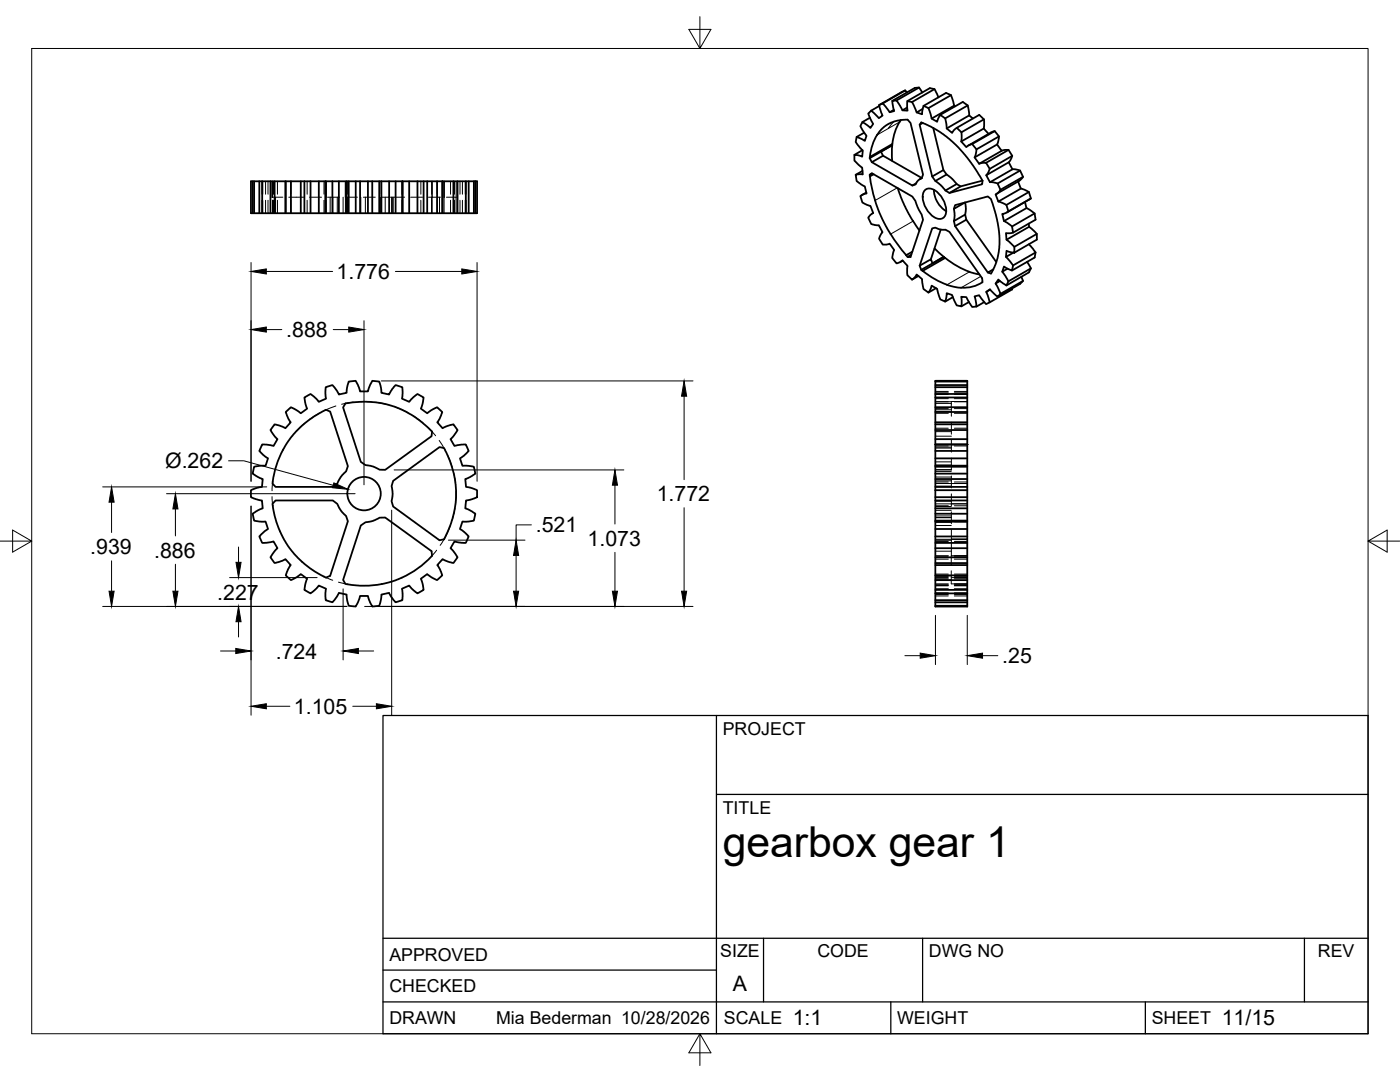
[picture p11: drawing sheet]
<svg xmlns="http://www.w3.org/2000/svg" width="279mm" height="216mm" viewBox="0 0 279 216" stroke-linecap="round" stroke-linejoin="round" font-family="sans-serif">
<!-- layer: Visible -->
<g fill="none" stroke="#000" stroke-width=".36">
<path d="M180.7 18l-4.5 2.6M181 18.4l-.3-.4-5.3 3M183.4 17.5l-4.5 2.5M184.1 18.5l-.7-1h-.8l-4.5 2.6M186.5 17.8l-4.5 2.6M187.3 19.4l-.8-1.6-.9-.2-4.5 2.6M189.8 19l-4.5 2.6M50.1 36.2h45.1v6.3h-45.1zM50.4 36.2v6.3M50.7 36.2v6.3M51.8 36.2v6.3M52.3 36.2v6.3"/>
<path d="M54 36.2v6.3M54.8 36.2v6.3M57 36.2v6.3M58.1 36.2v6.3M60 36.2v6.3M60.7 36.2v6.3M62 36.2v6.3M63.6 36.2v6.3M64.9 36.2v6.3M65 36.2v6.3M66.3 36.2v6.3M67.6 36.2v6.3"/>
<path d="M69.2 36.2v6.3M69.6 36.2v6.3M71 36.2v6.3M71.9 36.2v6.3M73.4 36.2v6.3M74.3 36.2v6.3M75.7 36.2v6.3M76.1 36.2v6.3M77.7 36.2v6.3M79 36.2v6.3M80.3 36.2v6.3M81.7 36.2v6.3"/>
<path d="M83.3 36.2v6.3M84.5 36.2v6.3M85.3 36.2v6.3M87.2 36.2v6.3M88.3 36.2v6.3M90.5 36.2v6.3M91.3 36.2v6.3M93 36.2v6.3M93.5 36.2v6.3M94.6 36.2v6.3M94.9 36.2v6.3M172.1 30l-1.6 .9"/>
<path d="M172.1 34.1l-1.3 .8M172.5 26.5l-1.5 .8M172.9 38.4l-.9 .5M173.3 22.7l.6-.6 1.5 1.5 .7-.5-.7-2.1 .8-.4 1.3 1.8 1-.2-.4-2.1 .8-.1 1.2 2 1 .1v-1.9l.9 .2 .9 2 1.1 .4 .3-1.7 1 .5 .6 2.1 1.1 .6 .6-1.4 1 .7 .3 2 1.1 .9 .4-.5 .5-.5 1 .9-.1 1.8 1 1.2 .5-.4 .7-.3 .9 1.1-.4 1.6 .9 1.3 1.4-.2 .7 1.2-.7 1.3 .8 1.4 1.5 .2 .6 1.3-.5 .5-.5 .4 .5 1.4 1.7 .7 .4 1.3-1.3 .5 .4 1.4 1.6 1.1 .2 1.2-1.4 .1 .1 1.3 1.5 1.5v1.1l-1.5-.4-.1 1.3 1.4 1.7-.2 1-1.6-.8-.4 1 1.3 1.9-.4 .9-1.7-1.2-.5 .8 1 2-.6 .6-1.5-1.5-.8 .6 .7 2-.7 .4-1.4-1.8-.9 .2 .4 2.1-.9 .1-1.2-2-1-.1 .1 1.9-1-.2-.9-2-1.1-.4-.3 1.7-1-.5-.6-2.1-1.1-.6-.6 1.4-1-.7-.3-2-1.1-.9-.4 .6-.5 .4-.9-.9v-1.8l-1-1.2-.5 .4-.7 .3-.8-1.1 .4-1.6-1-1.3-1.3 .2-.8-1.2 .7-1.3-.7-1.4-1.5-.2-.6-1.3 1-.9-.6-1.4-1.6-.7-.4-1.3 1.2-.5-.3-1.4-1.6-1.1-.2-1.2 1.4-.1-.1-1.3-1.6-1.5v-1.1l1.6 .4 .1-1.3-1.4-1.7 .2-1 1.6 .8 .3-1-1.2-1.9 .4-.8 1.6 1.1 .6-.8zM173.6 23.5l-1.5 .9M173.6 35.2l.3 2 .8 2.8M174 32.4l2.2-1.3 7.8 4.4-.4 .3M174 34.6l-.4 .3M174.3 34.8l-.7 .4v-.3l.4-.3 8.1 4.6 .6 .9 .4 1.2 .8 1.5 .3 1-2.5 7.5h-.6l.8-.5M175 26.9l1.4-1.5 .7-.6 1.3-.5 1.5-.4h1.2l.6 .6 2.5 10.3-.3 .8-.7 .5-.5 .7-.6 .2-8.1-4.6-.4-.8v-.3l4.5-2.6M175.1 26.9l-1.1 2.3-.4 2.1M175.5 21.1l-1.6 1"/>
<path d="M175.8 30.3l.4 .8M178.1 29l-.1 3.1M178.1 28.7v.3l-4.5 2.6M178.4 21.9l-.9 .5M179.2 37.5l1.2 3.4 1.8 3.2M179.5 24.3l-1 2.3-.4 2.1M179.8 24l-.3 .3M181 21.5l-.9 .5M182.8 36.6l-.7 .4M183.9 24.4l3.3 1.7 3.1 2.4 2.8 3.1 2.5 3.6a1.95 1.95 0 0 1 .4 1.6l-6.5 1.7-.8-.5-1-1.1-1-.8-.7-.9-2.5-10.3zM184.1 21.7l-1.2 .7M184.1 24.5l-.6 .4"/>
<path d="M184.3 21.1l4.5-2.6 1 .5 .6 2.1 .2 .1M184.7 37.9a2.17 2.17 0 0 1 2.8 .9 4.4 4.4 0 0 1 1.1 4.3 1.37 1.37 0 0 1-2.1 .3 5 5 0 0 1-2.3-4.7zM186.2 25.5l2.1 8.4M186.4 37.9a5.2 5.2 0 0 0 2.4 4.2M186.7 36.1l2.2-1.3 1.2 .9 .8 1M187.6 22.9l4.6-2.6 .9 .7 .3 2 .8 .6M188.9 34.8l-.6-.9-2.3 1.3M190.4 21.1l-4.5 2.6M190.9 25.5l4.5-2.6 1 .9-.1 1.9 1 1M191.7 37.2l-.8-.5-2.2 1.3M193.1 21l-4.5 2.6M193.3 29l4.5-2.6 .7-.2 .9 1-.4 1.6 .9 1.3 1.4-.2 .7 1.2-.7 1.3 .8 1.4 1.5 .2 .6 1.3-.9 .8-4.5 2.6"/>
<path d="M193.4 23l-4.5 2.6M196.1 36l-4.4 1.2-2.2 1.3M196.3 25.7l-4.5 2.5M196.4 23.8l-4.5 2.6M198.5 26.2l-4.5 2.5M199 28.8l-4.5 2.6M199.4 27.2l-4.5 2.6M199.9 30.1l-4.5 2.6M201.3 29.9l-4.5 2.6M201.3 32.4l-4.5 2.6M202 31.1l-4.5 2.6M202.1 33.8l-4.5 2.6"/>
<path d="M203.2 36.2l.5 1.4 1.6 .7 .4 1.3-4.8 2.8M203.6 34l-4.5 2.6M203.7 37.6l-4.5 2.6M204.2 35.3l-4.5 2.6M205.3 38.3l-4.4 2.6M205.7 39.6l-4.4 2.6M174.3 42.5l-.2 .1M174.6 40l1 2.6 .8 1.9a33.4 33.4 0 0 0 4.5 6.4M180.1 52l-.4 .3M182.1 50.2l-1.3 .7 .3 .4M182.2 44.1l1.3 1.9M183.3 55.1l-1.3 .7"/>
<path d="M184.1 54a13.1 13.1 0 0 0 7.7 3.4M186.5 49.6l1.8 1.6M186.8 57.5l-1.5 .9M187.7 45.8l-1.9 5.9M188.3 51.2l.3 .3-4.5 2.6-.2-.3-.4-.8 2.5-7.4 .7-.2 1 .4h1l.8 .5 6.5 9.2 .1 .8a6.8 6.8 0 0 1-4.3 1.1M188.3 51.2l-2.2 1.4-.3-.9-2.3 1.3M188.3 51.3l-4.4 2.5M188.6 51.5a13.8 13.8 0 0 0 6.9 3.3M190.2 59.3l-1.6 .9M190.4 44.1l2.2-1.3 .2 1-2.2 1.3M192.6 40.4l-2.2 1.3M192.6 40.4l.2 1.2-.2 1.2"/>
<path d="M192.8 43.8l6 8.5M197.6 57.8l-.8 .5M198.2 53.7l-1.1 .7 .7 .2 .9-1.9 .6-2.4 .2-2.7-.4-3.2-1-3.8a2.27 2.27 0 0 0-1-1.4l-6.5 1.7-.2 .8 .1 1.2-.1 1.2 .2 1 6.5 9.3M199.6 56.1l-.9 .5M201.1 53.6l-1.1 .6M202 57.6v.1l-4.5 2.6M202.3 50.4l-1.5 .9M203.8 55.2l.4 .8-.6 .6-4.5 2.6M204.2 56l-4.5 2.6M204.6 40.3l.3 1.2 1.6 1.1 .2 1.2-4.5 2.6M204.9 41.5l-4.5 2.6M205 52.2l.7 1.4-.4 .8-4.4 2.6"/>
<path d="M205.3 44.6l.1 .7M205.3 48.7l1.4 1.7-.2 1-4.5 2.6M205.4 45.3l1.5 1.4v1.1l-4.5 2.6M205.4 45.3l-4.5 2.5M205.7 53.6l-4.4 2.5M206.5 42.6l-4.5 2.6M206.7 50.4l-4.5 2.6M206.9 46.7l-4.5 2.6M186.7 79.3h6.3M186.7 78.6h6.3M186.7 77.3h6.3M186.7 76.8h6.3"/>
<path d="M186.7 76.1h6.3M193.4 60.3l-1.5 .8M196.4 60.3l-1.5 .9M55 99.9h11.4l.9 .6 .8 1.5 1 1 .3 1-3.5 10.9-.8 .4a18.2 18.2 0 0 1-10.7-14.8zM57 82.2l1.1-.9 1.9 1.2 1.3-1-.3-.9-.3-1.3 1.3-.7 1.6 1.6 1.5-.7-.1-2.2 1.3-.5 .8 1 .5 .9 1.6-.3 .1-1.2 .3-1.1 1.4-.1 .9 2.1h1.5l.9-2.1 1.4 .1 .3 1.2 .1 1.1 1.6 .3 .6-1.1 .7-.8 1.3 .5-.1 2.2 1.5 .7 1.6-1.6 1.2 .7-.2 1.3-.3 .9 1.3 1 .8-.6 1.1-.6 1.1 .9-.5 1.2-.5 .9 1 1.1 1-.4 1.2-.3 .8 1.1-1.4 1.8 .8 1.4 2.3-.3 .5 1.3-.9 .9-.8 .6 .5 1.4 2.3 .2 .3 1.4-2 1.1 .1 1.6 1 .1 1.2 .5v1.4l-1.2 .5-1 .2-.1 1.5 2 1.1-.3 1.4-2.3 .2-.5 1.5 1.7 1.4-.5 1.3-2.3-.3-.8 1.4 1.4 1.8-.8 1.2-1.1-.3-1.1-.5-1 1.2 .6 .9 .4 1.1-1.1 1-1.1-.6-.8-.6-1.3 .9 .3 .9 .2 1.3-1.2 .7-1.6-1.6-1.5 .7 .1 2.3-1.3 .4-.9-1-.4-.9-1.6 .3-.1 1-.3 1.3-1.4 .1-.9-2.1h-1.5l-.9 2.1-1.4-.1-.3-1.1-.1-1.2-1.6-.3-.5 .9-.8 1-1.3-.4-.1-1.5 .2-.8-1.5-.7-1.6 1.6-1.3-.7 .3-1.3 .3-.9-1.3-.9-.8 .6-1.1 .6-1.1-1 .4-1.1 .6-.9-1-1.2-.7 .3-1.5 .5-.8-1.2 1.4-1.8-.8-1.4-2.3 .3-.5-1.3 1.7-1.4-.5-1.5-2.3-.2-.3-1.4 2-1.1-.1-1.5-2.2-.7v-1.4l1.2-.5 1-.1 .1-1.6-2-1.1 .3-1.4 2.3-.2 .5-1.4-1-.7-.7-.8 .5-1.3 2.3 .3 .8-1.4-1.4-1.8 .8-1.1 1.5 .4 .7 .3 1-1.1-.5-.9zM59.3 85.9l2.1-1.9 2.4-1.6 1.3-.6 .8 .3 3.5 10.9-.3 1.1-1 1-.8 1.4-.9 .7h-11.4l-.6-.7a17.7 17.7 0 0 1 4.9-10.6zM68.9 80.5l3.8-.3a18.1 18.1 0 0 1 13.5 5.9l-.1 .9-9.2 6.7h-1.1l-1.3-.6-1.6-.3-.9-.6-3.5-10.9zM78.5 95.9l9.2-6.7 .9 .2 1.4 3.1a18.2 18.2 0 0 1-1.4 15.1l-.9 .2-9.2-6.7-.4-1.1 .3-1.4-.3-1.6zM186.7 88.7v-12.7h6.3v12.7M186.7 88.7v9.1M186.7 97.2h6.3M186.7 95.6h6.3"/>
<path d="M186.7 94.5h6.3M186.7 93.1h6.3M186.7 91.5h6.3M186.7 90h6.3M186.7 88.7h6.3M186.7 87.6h6.3M186.7 85.8h6.3M186.7 84.7h6.3M186.7 84.3h6.3M186.7 82.2h6.3M186.7 81.3h6.3M186.7 99.9h6.3"/>
<path d="M186.7 99.2h6.3M186.7 97.8h6.3M186.7 92.9h6.3M193 97.2v23.8h-6.3v-23.2M193 88.7v8.5M72 104.9l.9-.7 1.6-.3 1.3-.6h1.1l9.2 6.7 .1 .9a18.4 18.4 0 0 1-17.3 5.6l-.4-.8zM186.7 119.8h6.3M186.7 118.4h6.3M186.7 117.7h6.3M186.7 115.8h6.3M186.7 114.8h6.3M186.7 112.8h6.3"/>
<path d="M186.7 112.4h6.3M186.7 111.2h6.3M186.7 109.4h6.3M186.7 108.3h6.3M186.7 107h6.3M186.7 105.6h6.3M186.7 103.9h6.3M186.7 102.5h6.3M186.7 101.4h6.3M186.7 104.1h6.3M186.7 120.9h6.3M186.7 120.2h6.3"/>
<circle cx="72.7" cy="98.5" r="3.3"/>
</g>
<!-- layer: Hidden -->
<g fill="none" stroke="#000" stroke-width=".2">
<path d="M52.3 36.2v2.6M52.3 40v2.5M52.4 36.2v2.6M52.4 40v2.5M53 36.2v2.6M53 40v2.5M53.5 36.2v2.6M53.5 40v2.5M54.3 36.2v3.2l.1-.1M54.4 39.3v-3.1v3.2M54.4 39.3h.6v3.2M54.4 36.2v2.6"/>
<path d="M54.4 40v2.5M54.6 36.2v2.6M54.6 40v2.5M55 39.3h1.5M55.4 36.2v2.6M55.4 40v2.5M57.6 39.3h3M58 36.2v2.6M58 40v2.5M61.3 36.2v2.6M61.3 40v2.5M61.8 39.3h2.4"/>
<path d="M64.7 36.2v2.6M64.7 40v2.5M64.9 36.2v2.6M64.9 40v2.5M65.1 36.2v6.3M65.1 36.2v3.2M65.4 39.3h2.4M65.9 39.3v3.2M66.4 39.3v3.2M67.3 39.3v3.2M68.5 39.3v3.2M68.9 36.2v3.2"/>
<path d="M68.9 39.3h2.4M68.9 36.2v6.3M69.1 39.3v3.2M69.2 36.2v2.6M69.2 40v2.5M69.3 36.2v2.6M69.3 39.4v3.1M69.4 39.3v3.2M72 39.3v3.2M72.5 39.3h2.4M72.9 39.3v3.2M75.8 39.3v3.2"/>
<path d="M76 39.4v3.1M76.1 39.3h4.7M76.1 36.2v2.6M76.1 40v2.5M76.9 39.3v3.2M78.1 39.3v3.2M78.4 39.4v3.1M78.5 39.3v3.2M80.2 36.2v2.6M80.2 40v2.5M80.3 36.2v2.6M80.3 40v2.5"/>
<path d="M82 39.3h2.3M84 36.2v2.6M84 40v2.5M85.5 39.3h2.4M86.1 39.3v3.2M86.1 36.2v2.6M86.1 40v2.5M86.2 36.2v6.3M87.3 36.2v2.6M87.3 40v2.5M87.7 39.3v3.2M88.6 36.2v6.3"/>
<path d="M88.6 36.2v3.2M89.9 36.2v2.6M89.9 40v2.5M90.7 36.2v2.6M90.7 40v2.5M91 39.4v3.1M91 36.2v3.2l-1.9-.1M91.8 36.2v2.6M91.8 40v2.5M92.3 36.2v2.6M92.3 40v2.5M92.9 36.2v2.6"/>
<path d="M92.9 40v2.5M93 36.2v2.6M93 40v2.5M186.7 79.5h2.6M186.7 78.7h2.6M186.7 78.4h2.6M186.7 78.1h2.6M190.5 79.5h2.5M190.5 78.7h2.5M190.5 78.4h2.5M190.5 78.1h2.5M54.3 99.1l.1 1.4"/>
<path d="M54.4 96.5l-.1 1.4M60.8 84.4l-1.7 1.7M63.8 82.4l-2.1 1.3M67 81l-2.2 .9M70.5 80.2l-2.3 .5M71.7 80.1l2.4 .1M75.3 80.3l2.3 .5M78.8 81.2l2.7 1.2M82.5 83l1.9 1.4M85.3 85.2l1.6 1.8M87.7 87.9l1.2 2M89.4 91l.9 2.2"/>
<path d="M90.6 94.4l.3 2.3M91 97.9l-.1 2.4M186.7 88.7h.1M186.7 96.5h6.3M186.7 86.1h3.2M186.7 80.5h3.1M186.7 81.8h3.1M186.7 97h3.2M186.7 95.9h3.2M186.7 89.2h3.2M186.7 89.4h3.2M186.7 99.9h3.1"/>
<path d="M186.7 87h3.2M186.7 93.7h3.2M186.7 92.8h3.1M186.7 92.2h3.1M186.7 81.3h3.1M186.7 82.1h3.1M186.7 93h3.1M186.7 94.1h3.1M186.7 97.2h3.1M186.7 96.2h2.6M186.7 92.9h2.6M186.7 89h2.6"/>
<path d="M186.7 85.4h2.6M186.7 82.5h2.6M186.7 81.5h2.6M186.7 95.2h3.1M189.8 80.2h-3.1M189.9 84.2v2.4M189.9 87.8v2.4M189.9 91.4v2.4M189.9 95v2.4M189.9 98.6v2.3M190.5 96.2h2.5M190.5 92.9h2.5"/>
<path d="M190.5 89h2.5M190.5 85.4h2.5M190.5 82.5h2.5M190.5 81.5h2.5M190.5 80.2h2.5M193 80.1h-3.2l.1 3M193 88.7h.1M65.1 115.3l1.3 .5M67.5 116.2l1.4 .3M87.1 109.8l-.9 1.1M88.6 107.6l-.8 1.2M89.9 104.9l-1.3 2.7"/>
<path d="M90.8 101.5l-.6 2.3M186.7 107.6h6.3h-3.1v3.3h3.1h-2.5M186.7 115.7h3.1v.8h3.2M186.7 116.5h2.6M186.7 115.3h2.6M186.7 107.8h3.2M186.7 114.9h3.1M186.7 101.1h3.2M186.7 100h3.2M186.7 116.6h2.6M186.7 104.9h3.1M186.7 104.2h3.1"/>
<path d="M186.7 103.3h3.2M186.7 110h3.2M186.7 110.9h2.6M186.7 111h2.6M186.7 100.9h2.6M186.7 103h3.1M186.7 104h3.1M186.7 115.1h2.6M186.7 118.9h2.6M186.7 118.6h2.6M186.7 118.3h2.6M186.7 117.5h2.6"/>
<path d="M186.7 116.8h2.6M186.7 115.5h2.6M186.7 114.6h2.6M186.7 111.6h2.6M186.7 108h2.6M186.7 104.1h2.6M186.7 101.8h3.1M186.7 116.9h2.6M189.8 115.3h3.2M189.8 110.9v1.8M189.8 113.9v1.8M189.9 102.1v2.4"/>
<path d="M189.9 105.7v1.9M189.9 107.6h3.1M189.9 107.6h.1M190.5 116.6h2.5M190.5 111h2.5M190.5 100.9h2.5M190.5 115.1h2.5M190.5 118.9h2.5M190.5 118.6h2.5M190.5 118.3h2.5M190.5 117.5h2.5M190.5 116.8h2.5"/>
<path d="M190.5 115.5h2.5M190.5 114.6h2.5M190.5 111.6h2.5M190.5 108h2.5M190.5 104.1h2.5M190.5 116.9h2.5M193 100.5h-6.3"/>
</g>
<!-- layer: Visible Narrow -->
<path d="M177.3 25.6l-2.3 1.3M178.4 24.3l-1.1 1.3 2.2-1.3M179 37.5l-4.4 2.5M182.2 44.1l-4.5 2.6M193.5 54.3l-4.5 2.5M195.7 55.1l-3.9 2.3" fill="none" stroke="#000" stroke-width=".2"/>
<!-- layer: Border -->
<path d="M6.3 9.7h266.7v196.6h-266.7zM139.7 3.3v6.4l2.2-3.8h-4.4l2.2 3.8M0 108h6.3l-3.8-2.2v4.4l3.8-2.2M273 108l3.8 2.2v-4.4l-3.8 2.2h6.4M139.7 206.3l-2.2 3.8h4.4l-2.2-3.8v6.3" fill="none" stroke="#000" stroke-width=".2"/>
<!-- layer: Titleblock -->
<path d="M76.4 142.8h196.6v63.5h-196.6zM143 158.5h130M143 142.8v63.5M76.4 199.9h196.6M76.4 193.6h66.6M76.4 187.2h196.6M152.4 187.2v12.7M177.8 199.9v6.4M184.1 187.2v12.7M228.6 199.9v6.4M260.3 187.2v12.7" fill="none" stroke="#000" stroke-width=".25"/>
<!-- layer: FD_Dimensions -->
<g fill="none" stroke="#000" stroke-width=".2">
<path d="M50.1 52.4v43.6M53.1 54.2h13.3M78.9 54.2h13.3M95.2 52.4v43.6M53.1 65.8h3.1M66.5 65.8h3.1M72.6 64v32.7M76.1 76h62.2M136.5 79.1v16.6M20.5 97.2h32.7M33.2 98.5h37.7M45.6 91.9h3.1l17.8 4.9"/>
<path d="M78.7 93.8h45.8M122.7 96.8v7.8M22.3 100.2v6.1M22.3 111.9v6.1M35 101.6v5.3M35 112.6v5.4M45.8 115.3h17.5M47.6 109.2v3M50.1 101v41.7M68.5 117.5v14.2M78.2 101.8v40.9M89.5 107.8h15.3"/>
<path d="M103 110.8v7.2M106 104.7h-3v3.1M122.7 110.2v7.8M136.5 101.3v16.7M20.5 121h48.7M44 129.9h3.1M47.6 124.1v3M71.5 129.9h3.1M72.8 121h65.5M180.6 130.8h3M186.7 122.8v9.8M193 122.8v9.8"/>
<path d="M196.1 130.8h3M53.1 140.9h4.7M70.4 140.9h4.7"/>
</g>
<g fill="#000" stroke="#000" stroke-width=".2">
<path d="M50.1 54.2l3-.5v1zM92.2 53.7l3 .5-3 .5zM50.1 65.8l3-.5v1zM69.6 65.3l3 .5-3 .5zM136.5 76l.5 3.1h-1zM66.6 96.4l2.8 1.2-3-.3zM122.7 93.8l.5 3h-1zM21.8 118h1l-.5 3zM22.3 97.2l.5 3h-1zM34.5 118h1l-.5 3zM35 98.5l.5 3.1h-1zM47.1 112.2h1l-.5 3.1z"/>
<path d="M102.5 118h1l-.5 3zM103 107.8l.5 3h-1zM122.2 118h1l-.5 3zM136 118h1l-.5 3zM47.1 129.4l3 .5-3 .5zM47.6 121l.5 3.1h-1zM68.5 129.9l3-.5v1zM183.6 130.3l3.1 .5-3.1 .5zM193 130.8l3.1-.5v1zM50.1 140.9l3-.5v1zM75.1 140.4l3.1 .5-3.1 .5z"/>
</g>
<text font-size="8.5" x="144.3" y="171">gearbox gear 1</text>
<g font-size="4.3">
<text x="67.2" y="55.6">1.776</text>
<text x="57.1" y="67.3">.888</text>
<text x="33" y="93.4">Ø.262</text>
<text x="131.1" y="100">1.772</text>
<text x="106.9" y="106.2">.521</text>
<text x="18" y="110.6">.939</text>
<text x="30.8" y="111.3">.886</text>
<text x="117.3" y="108.9">1.073</text>
<text x="43.4" y="119.7">.227</text>
<text x="55.1" y="131.4">.724</text>
<text x="200" y="132.3">.25</text>
<text x="58.7" y="142.4">1.105</text>
<text x="146.3" y="197.7">A</text>
<text x="158.2" y="204.6">1:1</text>
<text x="243.8" y="204.6">11/15</text>
</g>
<g font-size="3.5">
<text x="144.3" y="146.6">PROJECT</text>
<text x="144.3" y="162.3">TITLE</text>
<text x="77.7" y="191.7">APPROVED</text>
<text x="143.7" y="191">SIZE</text>
<text x="163.1" y="191">CODE</text>
<text x="185.4" y="191">DWG NO</text>
<text x="263" y="191">REV</text>
<text x="77.7" y="198">CHECKED</text>
<text x="77.7" y="204.4">DRAWN</text>
<text x="99" y="204.4">Mia Bederman 10/28/2026</text>
<text x="144.5" y="204.4">SCALE</text>
<text x="179" y="204.4">WEIGHT</text>
<text x="229.8" y="204.4">SHEET</text>
</g>
</svg>
